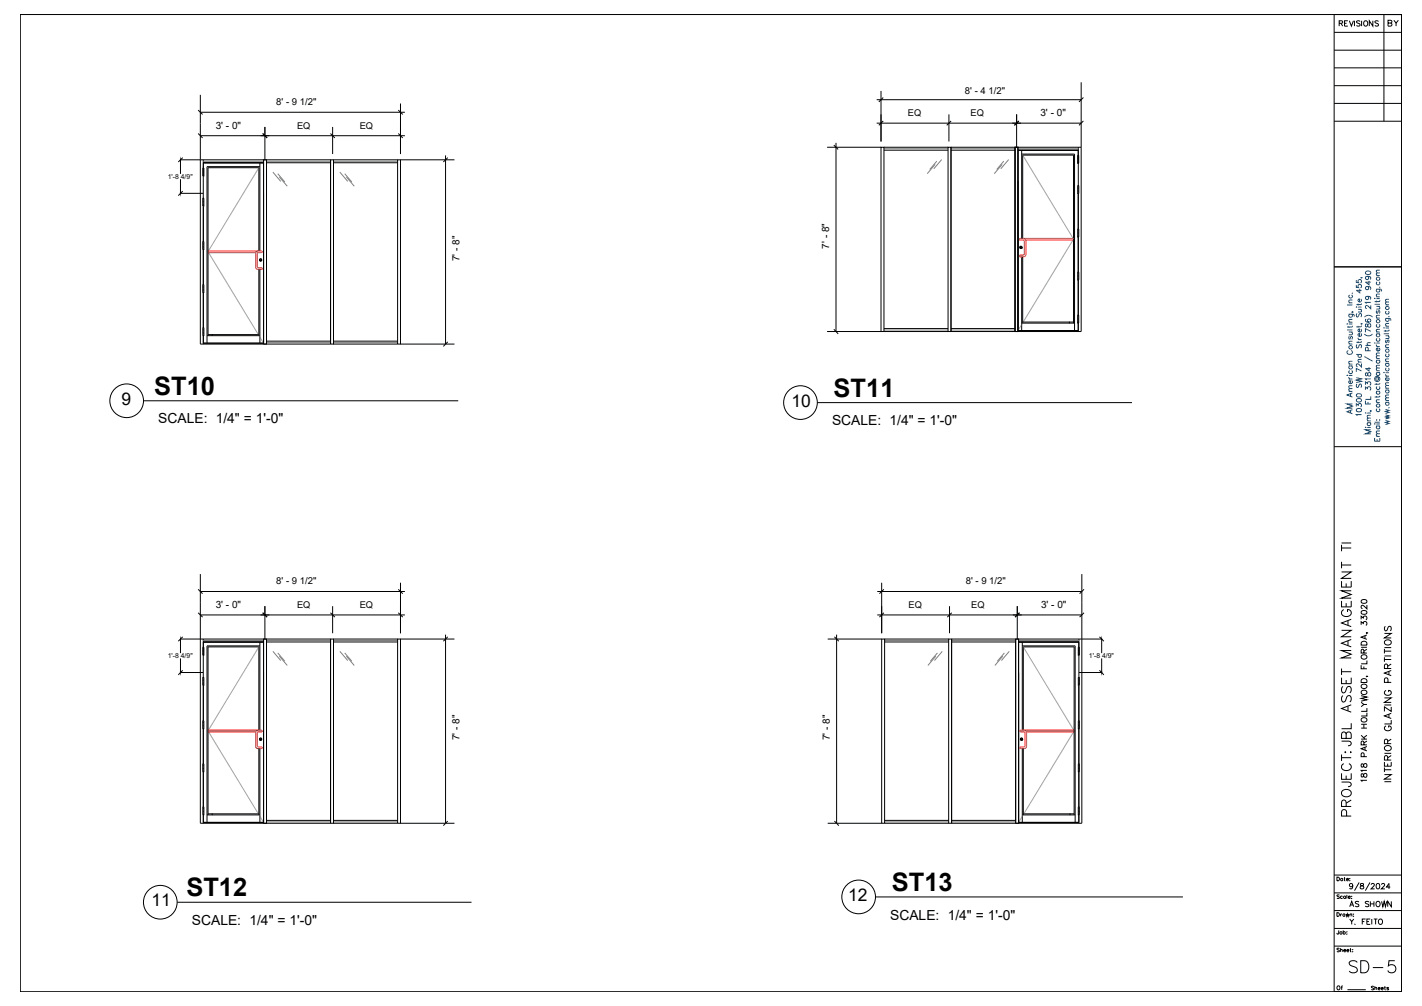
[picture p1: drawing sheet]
<svg xmlns="http://www.w3.org/2000/svg" width="1189mm" height="841mm" viewBox="0 0 1189 841" stroke-linecap="round" stroke-linejoin="round" font-family="sans-serif">
<!-- layer: 0 -->
<g fill="none" stroke="#000" stroke-width=".84">
<path d="M17 12h1155v817h-1155zM1115 12h57v817h-57zM1115 27h57M1115 57h57M1115 42h57M167 79v209h109M737 76v42M904 69v208h-109M1115 72h57M166 92l1 2M167 94h172M167 94l2 2"/>
<path d="M333 92l4 4M335 87v42M733 83h171M738 82l-3 3M793 96v22M850 96v27M904 83l-2 2M906 82l-2 1M1115 86h57M166 112l3 3M167 113h172M220 112l3 3"/>
<path d="M221 106v28M276 112l4 3M278 106v23M333 112l4 3M699 119v158M733 103h171M738 101l-3 4M795 101l-3 4M852 101l-4 4M904 103l-2 2M906 101l-2 2M1115 101h57"/>
<path d="M1157 101v-89h15v817M151 134h125v154M151 134v11M153 132l-4 3M170 134v32M170 136h50M217 136v74M217 139h-44v148M220 134h3v154h-3zM220 134v154M223 134v154M223 136h53"/>
<path d="M276 134h3v154h-3zM279 134h53M279 136h53M332 134h3v154h-3zM335 134h45M373 130v158M374 132l-3 3M691 123h46M697 121l4 4M737 123h2v154h-2zM739 123h54M739 126h54"/>
<path d="M793 123h2v154h-2zM795 126h54M849 123h2v154h-2zM849 123v154M851 126h51M851 123v154M854 126v73M854 129h44v147M901 130h1v7h-1zM901 133h1M901 131h1M901 135h1"/>
<path d="M901 136h1M901 134h1M902 123v33M904 123h-109v154M151 150v11M153 160l-4 4M170 140v7zM170 141h.1M170 143h.1M170 142h.1M170 146h.1M170 147h.1"/>
<path d="M170 144h.1M901 155h1v7h-1zM901 158h1M901 159h1M901 157h1M151 162h19M170 166v6zM170 168h.1M170 171h.1M170 170h.1M170 172h.1M170 167h.1"/>
<path d="M170 173v29M901 160h1M901 162h1M901 162v29M855 199v-69h43v140M901 191h1v7h-1zM901 194h1M901 197h1M901 192h1M901 195h1M901 198h1M901 193h1"/>
<path d="M901 198v29M170 202v7zM170 205h.1M170 207h.1M170 202h.1M170 206h.1M170 208h.1M170 203h.1M170 209v29M216 210v-70h-42v141M217 218h.1M217 217h.1"/>
<path d="M218 218h.1M853 207h.1M854 215v61M854 207h.1M855 215v55M170 238v7zM170 238h.1M170 239h.1M216 225v56M217 225v62M901 227h1v7h-1zM901 230h1"/>
<path d="M901 233h1M901 228h1M901 231h1M901 234h1M901 229h1M901 234v29M1115 223h57M170 241h.1M170 243h.1M170 242h.1M170 244h.1M170 245v29"/>
<path d="M170 274v7zM170 277h.1M170 279h.1M170 278h.1M170 275h.1M170 274h.1M174 280h42M691 277h46M697 275l2 2M699 277l2 2M739 277h54M739 275h54"/>
<path d="M795 275h54M851 276h51M851 276h50M854 270h44M855 269h43M894 270h.1M901 263h1v7h-1zM901 269h1M901 267h1M901 266h1M901 265h1M901 270h1"/>
<path d="M901 264h1M901 270l1 7M170 280h.1M170 287h50M170 281v7M173 281h44M177 281h.1M223 285h53M279 288h53M279 285h53M335 288h45M373 288l-2 2"/>
<path d="M374 286l-1 2M120 335h263M683 337h263M1115 373h57M167 480v208h109M904 480v208h-108M166 493l1 1M167 494h172M167 494l2 2M333 493l4 3M335 487v42M733 494h171"/>
<path d="M737 487v42M739 493l-4 3M904 494l-1 2M906 493l-2 1M166 512l1 2M167 514h172M167 514l2 2M220 512l3 4M221 507v27M276 512l4 4M278 507v22M333 512l4 4"/>
<path d="M733 514h171M739 512l-4 4M794 507v22M796 512l-4 4M850 507v27M852 512l-3 4M904 514l-1 2M906 512l-2 2M151 534h125v154M151 535v11M153 532l-4 4M170 537h50"/>
<path d="M170 534v33M217 540h-44v147M217 537v73M220 534h3v154h-3zM220 534v154M223 537h53M223 534v154M276 534h3v154h-3zM279 534h53M279 537h53M332 534h3v154h-3zM335 534h45"/>
<path d="M373 531v157M374 532l-3 4M692 534h45M698 532l3 4M699 531v157M737 534h3v154h-3zM740 534h53M740 537h53M793 534h3v154h-3zM796 537h53M849 534h3v154h-3zM849 534v154"/>
<path d="M852 537h50M852 534v154M855 537v73M855 540h44v147M902 537v4M902 534v33M919 532l4 4M921 535v11M921 534h-125v154M151 550v12M170 541v7zM170 544h.1"/>
<path d="M170 543h.1M170 546h.1M170 548h.1M170 545h.1M902 541v7zM902 544h.1M902 543h.1M902 546h.1M902 548h.1M902 545h.1M921 550v12M151 562h19"/>
<path d="M153 560l-4 4M170 566v7zM170 569h.1M170 572h.1M170 570h.1M170 573h.1M170 568h.1M170 573v30M852 562v125h50v-6M902 566v7zM902 569h.1M902 572h.1"/>
<path d="M902 570h.1M902 573h.1M902 568h.1M902 573v30M902 562h19M919 560l4 4M170 603v6zM170 605h.1M170 608h.1M170 603h.1M170 607h.1M170 609h.1"/>
<path d="M170 604h.1M170 609v30M216 610v-69h-42v140M217 618h.1M218 618h.1M854 618h.1M855 618h.1M856 610v-69h42v140M902 603v6zM902 605h.1M902 608h.1M902 603h.1"/>
<path d="M902 607h.1M902 609h.1M902 604h.1M902 609v30M170 639v6zM170 639h.1M170 640h.1M216 626v55M217 626v61M855 626v61M856 626v55M902 639v6z"/>
<path d="M902 639h.1M902 640h.1M170 641h.1M170 644h.1M170 642h.1M170 645h.1M170 645v30M902 641h.1M902 644h.1M902 642h.1M902 645h.1M902 645v30"/>
<path d="M170 675v6zM170 680h.1M170 678h.1M170 677h.1M170 676h.1M170 675h.1M902 675v6zM902 680h.1M902 678h.1M902 677h.1M902 676h.1M902 675h.1"/>
<path d="M170 681h.1M170 688h50M170 687h50M170 681v7M173 681h44M174 680h42M177 681h.1M223 686h53M279 688h53M279 686h53M335 688h45M373 688l-2 2"/>
<path d="M374 686l-1 2M692 688h45M698 686l1 2M699 688l2 2M740 688h53M740 686h53M796 686h53M852 688h50M855 681h44M856 680h42M895 681h.1M902 681h.1"/>
<path d="M902 681v7M1115 732h57M148 754h246M732 750h257M1115 746h57M1115 776h57M1115 761h57M1115 791h57M1127 827h15"/>
<circle cx="218" cy="217" r=".9"/>
<circle cx="218" cy="218" r=".3"/>
<circle cx="854" cy="207" r=".9"/>
<circle cx="854" cy="207" r=".3"/>
<circle cx="106" cy="335" r="14"/>
<circle cx="669" cy="337" r="14"/>
<circle cx="218" cy="618" r=".9"/>
<circle cx="218" cy="618" r=".3"/>
<circle cx="854" cy="618" r="1"/>
<circle cx="854" cy="618" r=".9"/>
<circle cx="854" cy="618" r=".3"/>
<circle cx="134" cy="754" r="14"/>
<circle cx="718" cy="750" r="14"/>
</g>
<g fill="none" stroke="#105689" stroke-width=".84">
<path d="M1142 227a2.2 2.2 0 0 1 3-1 2.2 2.2 0 0 1 1 3 2.2 2.2 0 0 1-3 1 2.2 2.2 0 0 1-1-3zM1143 239a1.4 1.4 0 0 1 1 2 1.4 1.4 0 0 1-2 1 1.4 1.4 0 0 1 0-2l1-1a2.1 2.1 0 0 1 3 2l-1 1M1143 231a1.4 1.4 0 0 1 1 2 1.4 1.4 0 0 1-2 0 1.4 1.4 0 0 1 0-2h1a2.1 2.1 0 0 1 3 2l-1 1M1145 235v3l-3-2h4M1143 248a1.4 1.4 0 0 1 1 2 1.4 1.4 0 0 1-2 0 1.4 1.4 0 0 1 0-2h1a2.1 2.1 0 0 1 3 1l-1 1M1146 255v3l-4-3v2l1 1M1146 253h-4v1M1141 279a5 5 0 0 0 7 0M1141 265a5 5 0 0 1 7 0M1142 271v2h1l2-2a1.5 1.5 0 0 1 1 1 1.5 1.5 0 0 1-1 2l-2-3zM1142 267a2.2 2.2 0 0 0 1 3 2.2 2.2 0 0 0 3-2 1.4 1.4 0 0 0-1-1 1.4 1.4 0 0 0-2 1 1.4 1.4 0 0 0 2 1M1146 277l-4-2v3"/>
<path d="M1141 298l7 4M1142 289h4M1144 293v-2l-2-1v3h4M1146 286l-3 1v1l1 1M1142 312v2h1l2-3a1.5 1.5 0 0 1 1 2 1.5 1.5 0 0 1-1 1l-2-2zM1145 307v3l-3-2h4M1146 317h-4v1M1142 335v3h4M1142 326v-2l1 1a1.6 1.6 0 0 1 3-1 1.5 1.5 0 0 1-1 2M1142 322v-3l1 2a1.8 1.8 0 0 1 3-2 1.6 1.6 0 0 1-1 3M1144 336v2M1146 331v3h-4"/>
<path d="M1142 357v1zM1143 357h3M1143 353h3M1143 352h3M1143 345h3M1144 353a1.4 1.4 0 0 0-1 2 1.5 1.5 0 0 0 3 0 1.4 1.4 0 0 0-1-2M1146 359h-4l4 2-4 2h4M1146 350h-3v1l1 1M1146 347h-3v1l1 2"/>
</g>
<path d="M856 199l1 1 1 1v12l-2 2h-3a.7 .7 0 0 1-1-1 .7 .7 0 0 1 1-1h3v-12h-3a.7 .7 0 0 1-1-1 .7 .7 0 0 1 1-1h45M174 210h45a.7 .7 0 0 1 0 1M174 211h40M216 211l-1 1v11l1 1h3a.7 .7 0 0 1 0 1h-4l-1-2M216 210l-2 1v12M216 211h3M858 201h40M174 610h45a.7 .7 0 0 1 0 1 .7 .7 0 0 1 0 1h-4v1v11h1h3a.7 .7 0 0 1 0 1 .7 .7 0 0 1 0 1h-4l-1-2v-12l2-2M174 612h40M858 612h40M898 610h-45a.7 .7 0 0 0 0 1 .7 .7 0 0 0 0 1h3l1 1v11h-1h-3a.7 .7 0 0 0 0 1 .7 .7 0 0 0 0 1h4l1-2v-12l-2-2" fill="none" stroke="#f00" stroke-width=".84"/>
<g fill="none" stroke="#636466" stroke-width=".84">
<path d="M855 130h.1M856 131h.1M856 132h.1M857 132v1M857 133h.1M857 133v1M857 134l1 1M858 135l1 1M859 136h.1M859 136v1M859 137h1M860 137v1"/>
<path d="M860 138l1 1M861 139v1M861 140h.1M204 160h.1M205 159v1M205 159h.1M205 158v1M206 158h.1M206 157v1M207 156l-1 1M207 156h.1M207 155v1"/>
<path d="M208 155h-1M208 154v1M208 154h.1M209 153h-1M209 152h.1M210 152h-1M210 151h.1M210 150v1M211 149l-1 1M211 148v1M212 148h.1M212 147v1"/>
<path d="M212 147h.1M213 146l-1 1M213 145v1M214 144l-1 1M214 144h.1M215 143l-1 1M215 143h.1M215 142h.1M216 141l-1 1M216 141h.1M216 140h.1M862 141h.1"/>
<path d="M862 142h.1M863 142v1M863 143l1 2M864 145h.1M864 145l1 1M865 146l1 1M866 147l1 2M867 149v1M867 150h1M868 150v1M868 151h.1M868 152h.1"/>
<path d="M869 152v1M869 153h.1M869 154h1M870 154h.1M870 155h.1M870 155l1 1M871 156h.1M871 156l1 1M872 157v1M872 158h.1M872 158l1 1M873 159h.1"/>
<path d="M873 159l1 1M193 179l-1 1M193 178v1M194 178h-1M194 177v1M195 176l-1 1M195 175v1M196 175h-1M196 174h.1M197 173l-1 1M197 172v1M198 171l-1 1"/>
<path d="M198 170v1M198 170h.1M199 169v1M199 168v1M200 168h-1M200 167v1M201 166l-1 1M201 166h.1M201 165v1M202 165h-1M202 164h.1M203 163h-1"/>
<path d="M203 162h.1M204 162h-1M204 161h.1M204 160v1M874 160v1M874 161v1M875 162h.1M875 163h.1M876 164h.1M876 165h1M877 166h.1M877 166v1"/>
<path d="M877 167h1M878 167v1M878 168h.1M878 168l1 1M879 169v1M879 170h1M880 170v1M880 171l1 1M881 172h.1M881 172v1M881 173h.1M882 174h.1"/>
<path d="M882 175h1M883 176h.1M883 177h1M884 177v1M884 178l1 1M885 179v1M885 180h1M180 200h.1M181 199l-1 1M181 199h.1M182 198l-1 1M182 197h.1"/>
<path d="M183 196h-1M183 196h.1M183 195h.1M184 194l-1 1M184 193v1M185 193h-1M185 192v1M185 192h.1M185 191v1M186 190v1M187 189l-1 1M187 189h.1"/>
<path d="M187 188v1M188 188h-1M188 187v1M188 187h.1M189 186h-1M189 186h.1M189 185h.1M190 185h-1M190 184h.1M191 183h-1M191 182v1M191 182h.1"/>
<path d="M191 181v1M192 180v1M886 180v1M886 181h.1M886 181l1 1M887 182v1M887 183l1 1M888 184h.1M888 185h.1M889 185h.1M889 186l1 1M890 187v1"/>
<path d="M890 188l1 1M891 189v1M891 190l1 1M892 191l1 2M893 193l1 1M894 194h.1M894 194l1 1M895 195v1M895 196h.1M896 197h.1M896 197v1M896 198l1 1"/>
<path d="M897 199h.1M897 199v1M897 200h.1M174 210l1 2M175 209l-1 1M175 212l1 1M175 209h.1M175 208h.1M176 208h-1M176 213v1M176 207h.1M176 214l2 2"/>
<path d="M177 206l-1 1M177 205v1M177 205h.1M178 204l-1 1M178 217h.1M178 204h.1M178 203v1M178 218l1 1M178 203h.1M179 202v1M179 219l1 2M179 201v1"/>
<path d="M180 201h.1M180 200v1M886 220h-1M886 219h.1M887 218h-1M887 216v1M888 216h.1M888 215v1M888 215h.1M889 214v1M889 213v1M890 213h-1"/>
<path d="M890 212v1M890 212h.1M891 211l-1 1M891 210v1M892 209l-1 1M892 209h.1M893 208h-1M893 208h.1M893 207h.1M894 206l-1 1M894 205v1M894 205h.1"/>
<path d="M895 204v1M895 204h.1M895 203v1M896 203h.1M896 202v1M896 202h.1M897 201l-1 1M897 201h.1M897 200v1M180 221l1 1M181 222h.1M181 222l1 1"/>
<path d="M182 223v1M182 224h.1M182 224l1 1M183 225h.1M183 225v1M183 226h1M184 226v1M184 227h.1M184 227l1 1M185 228h.1M185 229h.1M186 230h.1"/>
<path d="M186 231h.1M187 231v1M187 232h.1M187 232l1 1M188 233v1M188 234h.1M188 234l1 1M189 235l1 1M190 236v1M190 237l1 1M191 238h.1M191 239h.1"/>
<path d="M192 240h.1M873 240h.1M874 238v1M875 237l-1 1M875 236v1M876 235v1M876 235h.1M877 234l-1 1M877 233v1M878 232l-1 1M878 232h.1M879 231h-1"/>
<path d="M879 230v1M880 229l-1 1M880 228v1M881 227v1M881 227h.1M881 226v1M882 226h.1M882 225v1M883 224l-1 1M883 224h.1M883 223v1M884 223h-1"/>
<path d="M884 222v1M884 222h.1M885 221l-1 1M885 220v1M192 241h.1M193 241h.1M193 242h.1M193 242v1M194 243v1M194 244l1 1M195 245h.1M195 245v1"/>
<path d="M195 246h1M196 246v1M196 247l1 1M197 248h.1M197 248v1M197 249h1M198 250h.1M198 251h.1M199 251v1M199 252h.1M200 253h.1M200 254h.1"/>
<path d="M201 254v1M201 255h.1M201 255l1 1M202 256v1M202 257h.1M202 257l1 1M203 258h.1M203 258l1 1M204 259v1M204 260h.1M861 260v1M861 259v1"/>
<path d="M862 259h-1M862 258v1M863 257l-1 1M863 256v1M864 256h-1M864 255v1M864 255h.1M865 254l-1 1M866 253h-1M866 252h.1M866 251h.1M867 250v1"/>
<path d="M867 249v1M868 249h.1M868 248v1M868 248h.1M869 247l-1 1M869 247h.1M869 246v1M870 246h-1M870 245v1M870 245h.1M871 244l-1 1M872 243l-1 1"/>
<path d="M872 242h.1M873 241h-1M204 260l1 1M205 261h.1M205 262h.1M206 263h.1M206 264h.1M207 264h.1M207 265h.1M207 265v1M207 266l1 1M208 267h.1"/>
<path d="M208 267l1 1M209 268h.1M209 268v1M209 269h1M210 269v1M210 270h.1M210 270l1 1M211 271h.1M211 271l1 1M212 272v1M212 274h.1M213 274h.1"/>
<path d="M213 275h.1M213 275v1M214 276v1M214 277l1 1M215 278h.1M215 278v1M215 279l1 1M216 280l1 1M851 276h.1M852 276h-1M852 275h.1M853 274h-1"/>
<path d="M853 274h.1M853 272v1M854 271v1M854 271h.1M855 270v1M855 270h.1M855 269v1M856 268l-1 1M856 268h.1M857 267l-1 1M857 267h.1M857 266v1"/>
<path d="M858 265l-1 1M858 265h.1M859 264h-1M859 264h.1M859 263h.1M860 263h-1M860 262h.1M860 261v1M217 281v1M217 282l1 1M218 283v1M219 284v1"/>
<path d="M219 285h.1M220 286h.1M220 286v1M205 560h.1M205 559h.1M206 558v1M206 557v1M207 556l-1 1M208 555l-1 1M208 554v1M209 553l-1 1M210 552l-1 1"/>
<path d="M210 552h.1M210 551h.1M211 550h.1M211 549v1M212 548v1M212 547v1M213 547h-1M213 546v1M213 546h.1M214 545l-1 1M214 545h.1M214 544v1"/>
<path d="M215 544h-1M215 543v1M215 543h.1M216 542l-1 1M216 542h.1M216 541v1M216 541h.1M856 541h.1M856 541v1M856 542l1 1M857 543h.1M857 543v1"/>
<path d="M857 544h1M858 544v1M858 545v1M859 546v1M859 547h.1M860 547v1M860 548v1M861 549v1M861 550h.1M861 551h1M862 551h.1M862 552h.1"/>
<path d="M862 552l1 1M863 553l1 1M864 554v1M864 555h.1M864 555l1 1M865 556h.1M865 556v1M866 557v1M866 558v1M867 559h.1M867 560h.1M193 580h.1"/>
<path d="M193 579v1M194 578l-1 1M194 578h.1M194 577v1M195 577h-1M195 576v1M196 575l-1 1M196 574v1M197 574h-1M197 573h.1M198 572h-1M198 571h.1"/>
<path d="M199 570h.1M199 569v1M199 569h.1M200 568l-1 1M200 567v1M201 566l-1 1M201 566h.1M202 565l-1 1M202 565h.1M203 563l-1 2M204 562l-1 1M204 562h.1"/>
<path d="M204 561h.1M868 561h.1M868 562h1M869 563h.1M869 563l1 1M870 564v1M870 565h.1M870 565l1 1M871 566h.1M871 566v1M872 567v1M872 568v1"/>
<path d="M873 569h.1M873 569v1M873 570h.1M874 571h.1M874 572h1M875 573h.1M875 574h1M876 574v1M876 575l1 1M877 576v1M877 577h1M878 577v1"/>
<path d="M878 578h.1M878 578v1M879 579v1M879 580h.1M181 600l-1 1M181 599v1M181 599h.1M182 598l-1 1M182 597v1M183 597h-1M183 596v1M183 596h.1"/>
<path d="M184 595l-1 1M184 594v1M185 593l-1 1M185 592v1M185 592h.1M186 591v1M186 591h.1M187 590l-1 1M187 589v1M188 588l-1 1M188 587v1M189 587h-1"/>
<path d="M189 586v1M189 586h.1M190 585l-1 1M190 585h.1M190 584h.1M191 583l-1 1M191 583h.1M191 582h.1M192 582h.1M192 581h.1M192 580v1M880 580v1"/>
<path d="M880 581h.1M880 582h.1M881 582h.1M881 583h.1M881 583l1 1M882 584h.1M882 585h.1M882 585l1 1M883 586h.1M883 586v1M883 587h1M884 587v1"/>
<path d="M884 588l1 1M885 589v1M885 590h.1M886 590v1M886 591h.1M886 591l1 1M887 592l1 2M888 594v1M888 595l1 1M889 596h.1M889 596v1M889 597h1"/>
<path d="M890 597v1M890 598l1 1M891 599h.1M891 599v1M891 600h.1M174 611v1M174 612h1M175 610l-1 1M175 612v1M175 609v1M175 613h.1M175 609h.1"/>
<path d="M175 613l1 1M176 608l-1 1M176 614h.1M176 615h1M176 607v1M177 616h.1M177 606l-1 1M177 617h1M178 605h-1M178 617v1M178 618h.1M178 604v1"/>
<path d="M178 618l1 2M179 603l-1 1M179 620h.1M179 602v1M180 601v1M892 600v1M892 601h.1M892 601l1 1M893 620h.1M893 602v1M893 603h.1M893 619v1"/>
<path d="M894 604h.1M894 618v1M894 618h.1M894 605h.1M894 617v1M894 605h1M895 617h-1M895 606h.1M895 616h.1M895 607h1M896 607v1M896 615h-1"/>
<path d="M896 608h.1M896 614h.1M896 608l1 1M897 613l-1 1M897 609h.1M897 613h.1M897 609v1M897 612v1M897 610l1 1M898 611l-1 1M180 620v1M180 621h.1"/>
<path d="M180 621l1 2M181 623l1 1M182 624h.1M182 625h.1M182 625h1M183 626h.1M183 627h1M184 627h.1M184 628h1M185 629v1M185 630h.1M186 630v1"/>
<path d="M186 631h.1M186 631v1M187 632v1M187 633l1 1M188 634h.1M188 634v1M188 635l1 1M189 636l1 1M190 637v1M190 638l1 1M191 639v1M881 639l-1 1"/>
<path d="M882 638l-1 1M882 637v1M883 636l-1 1M884 635l-1 1M884 634v1M884 634h.1M885 633l-1 1M885 632v1M886 631v1M886 631h.1M887 630l-1 1M887 629v1"/>
<path d="M888 628h-1M888 628h.1M888 627h.1M889 626l-1 1M889 626h.1M890 625h-1M890 625h.1M890 624h.1M891 623l-1 1M891 623h.1M891 622v1M892 621v1"/>
<path d="M892 621h.1M892 620v1M192 640v1M192 641v1M193 642h.1M193 642v1M194 643v1M194 644l1 1M195 645v1M195 646l1 1M196 648h1M197 649h.1"/>
<path d="M197 650h1M198 650h.1M198 651v1M199 652h.1M199 652v1M199 653h.1M200 653v1M200 654v1M201 655v1M201 656h.1M201 656l1 1M202 657h.1"/>
<path d="M202 657v1M202 658l1 1M203 659l1 1M869 659l-1 1M870 658l-1 1M870 657v1M871 656l-1 1M871 656h.1M871 655v1M872 654v1M872 653v1M873 653h.1"/>
<path d="M873 652v1M873 652h.1M874 651l-1 1M874 650h.1M875 650h-1M875 649h.1M876 648h-1M877 646l-1 1M877 646h.1M877 645v1M877 645h.1M878 644v1"/>
<path d="M878 643v1M879 643h.1M879 642v1M879 642h.1M880 641l-1 1M880 641h.1M880 640v1M204 660h.1M204 661h.1M204 661l1 1M205 662v1M206 663v1"/>
<path d="M206 664h.1M206 664l1 1M207 665v1M207 666h.1M207 666l1 1M208 667v1M208 668h1M209 668v1M209 669h.1M209 670h1M210 670h.1M210 671h.1"/>
<path d="M210 671l1 1M211 672l1 1M212 673v1M212 674h.1M212 674v1M213 675h.1M213 675v1M214 676v1M214 677h.1M214 677v1M214 678h1M215 678v1"/>
<path d="M215 679l1 1M216 680h.1M857 679l-1 1M857 678v1M857 678h.1M858 677v1M858 677h.1M858 676v1M859 675v1M859 675h.1M860 674l-1 1M860 674h.1"/>
<path d="M860 673v1M861 673h-1M861 672h.1M862 671h-1M862 671h.1M862 670h.1M863 670h-1M863 669h.1M863 668v1M864 668h-1M864 667v1M864 666v1"/>
<path d="M865 665v1M866 664l-1 1M866 664h.1M866 663v1M867 662l-1 1M868 661l-1 1M868 661h.1M868 660h.1M216 680v1M216 681h1M217 682h.1M217 683h1"/>
<path d="M218 684h.1M219 685h.1M219 685v1M219 686h.1M220 686v1M220 687h.1M852 687h.1M852 686v1M853 686h-1M853 685v1M853 685h.1M854 684h-1"/>
<path d="M855 683h-1M855 682h.1M856 681h-1M856 680v1"/>
</g>
<g fill="none" stroke="#808080" stroke-width=".84">
<path d="M170 135h50M223 135h53M279 135h53M739 124h54M782 137l-7 8M783 135l-6 7M787 133l-6 8M795 124h54M838 137l-7 8M839 135l-6 7M843 133l-6 8M851 124h51"/>
<path d="M228 144l7 8M232 145l6 7M234 148l6 8M284 144l7 8M288 145l6 7M290 148l6 8M739 276h54M795 276h54M223 286h53M279 286h53M170 535h50M223 535h53"/>
<path d="M279 535h53M740 535h53M796 535h53M852 535h50M228 545l7 7M232 546l6 7M234 549l6 7M284 545l7 7M288 546l6 7M290 549l6 7M782 549l-6 7M784 546l-6 7"/>
<path d="M788 545l-7 7M838 549l-6 7M840 546l-6 7M844 545l-7 7M223 687h53M279 687h53M740 687h53M796 687h53"/>
</g>
<g font-size="21.3">
<text x="129" y="330">ST10</text>
<text x="697" y="332">ST11</text>
<text x="156" y="749">ST12</text>
<text x="746" y="745">ST13</text>
</g>
<text font-size="15.4" x="1127" y="815">SD-5</text>
<g font-size="14.6">
<text x="102" y="338">9</text>
<text x="662" y="340">10</text>
<text x="709" y="753">12</text>
<text x="127" y="758">11</text>
</g>
<text font-size="12.8" x="1131" y="683" transform="rotate(-90 1131 683)">PROJECT:JBL ASSET MANAGEMENT TI</text>
<g font-size="11.6">
<text x="132" y="354">SCALE: 1/4&quot; = 1'-0&quot;</text>
<text x="696" y="356">SCALE: 1/4&quot; = 1'-0&quot;</text>
<text x="160" y="774">SCALE: 1/4&quot; = 1'-0&quot;</text>
<text x="744" y="769">SCALE: 1/4&quot; = 1'-0&quot;</text>
</g>
<text font-size="11" x="1127" y="746">9/8/2024</text>
<g font-size="10.1" fill="#105689">
<text x="1133" y="347" transform="rotate(-90 1133 347)">AM American Consulting, Inc.</text>
<text x="1164" y="356" transform="rotate(-90 1164 356)">www.amamericanconsulting.com</text>
<text x="1156" y="370" transform="rotate(-90 1156 370)">Email: contact@amamericanconsulting.com</text>
</g>
<text font-size="10.1" x="1165" y="655" transform="rotate(-90 1165 655)">INTERIOR GLAZING PARTITIONS</text>
<text font-size="9.7" x="1145" y="655" transform="rotate(-90 1145 655)">1818 PARK HOLLYWOOD, FLORIDA, 33020</text>
<text font-size="8.8" x="1160" y="23">BY</text>
<text font-size="8.8" fill="#105689" x="1140" y="349" transform="rotate(-90 1140 349)">10300 SW 72nd Street, Suite 455,</text>
<g font-size="8.4">
<text x="870" y="97">3' - 0&quot;</text>
<text x="180" y="108">3' - 0&quot;</text>
<text x="693" y="208" transform="rotate(-90 693 208)">7' - 8&quot;</text>
<text x="384" y="218" transform="rotate(-90 384 218)">7' - 8&quot;</text>
<text x="180" y="508">3' - 0&quot;</text>
<text x="870" y="508">3' - 0&quot;</text>
<text x="384" y="619" transform="rotate(-90 384 619)">7' - 8&quot;</text>
<text x="694" y="619" transform="rotate(-90 694 619)">7' - 8&quot;</text>
<text x="1127" y="759">AS SHOWN</text>
<text x="1127" y="774">Y. FEITO</text>
</g>
<g font-size="8">
<text x="807" y="79">8' - 4 1/2&quot;</text>
<text x="231" y="88">8' - 9 1/2&quot;</text>
<text x="231" y="489">8' - 9 1/2&quot;</text>
<text x="807" y="489">8' - 9 1/2&quot;</text>
</g>
<text font-size="7.9" x="1119" y="23">REVISIONS</text>
<g font-size="7.8">
<text x="759" y="97">EQ</text>
<text x="812" y="97">EQ</text>
<text x="248" y="108">EQ</text>
<text x="301" y="108">EQ</text>
<text x="248" y="508">EQ</text>
<text x="301" y="508">EQ</text>
<text x="760" y="508">EQ</text>
<text x="812" y="508">EQ</text>
</g>
<g font-size="6.6">
<text x="1117" y="738">Date:</text>
<text x="1117" y="752">Scale:</text>
<text x="1117" y="767">Drawn:</text>
<text x="1117" y="782">Job:</text>
<text x="1117" y="797">Sheet:</text>
<text x="1117" y="829">Of</text>
</g>
<text font-size="6.2" x="1145" y="829">Sheets</text>
<g font-size="5.7">
<text x="140" y="150">1'-8 4/9&quot;</text>
<text x="140" y="550">1'-8 4/9&quot;</text>
<text x="910" y="550">1'-8 4/9&quot;</text>
</g>
</svg>
